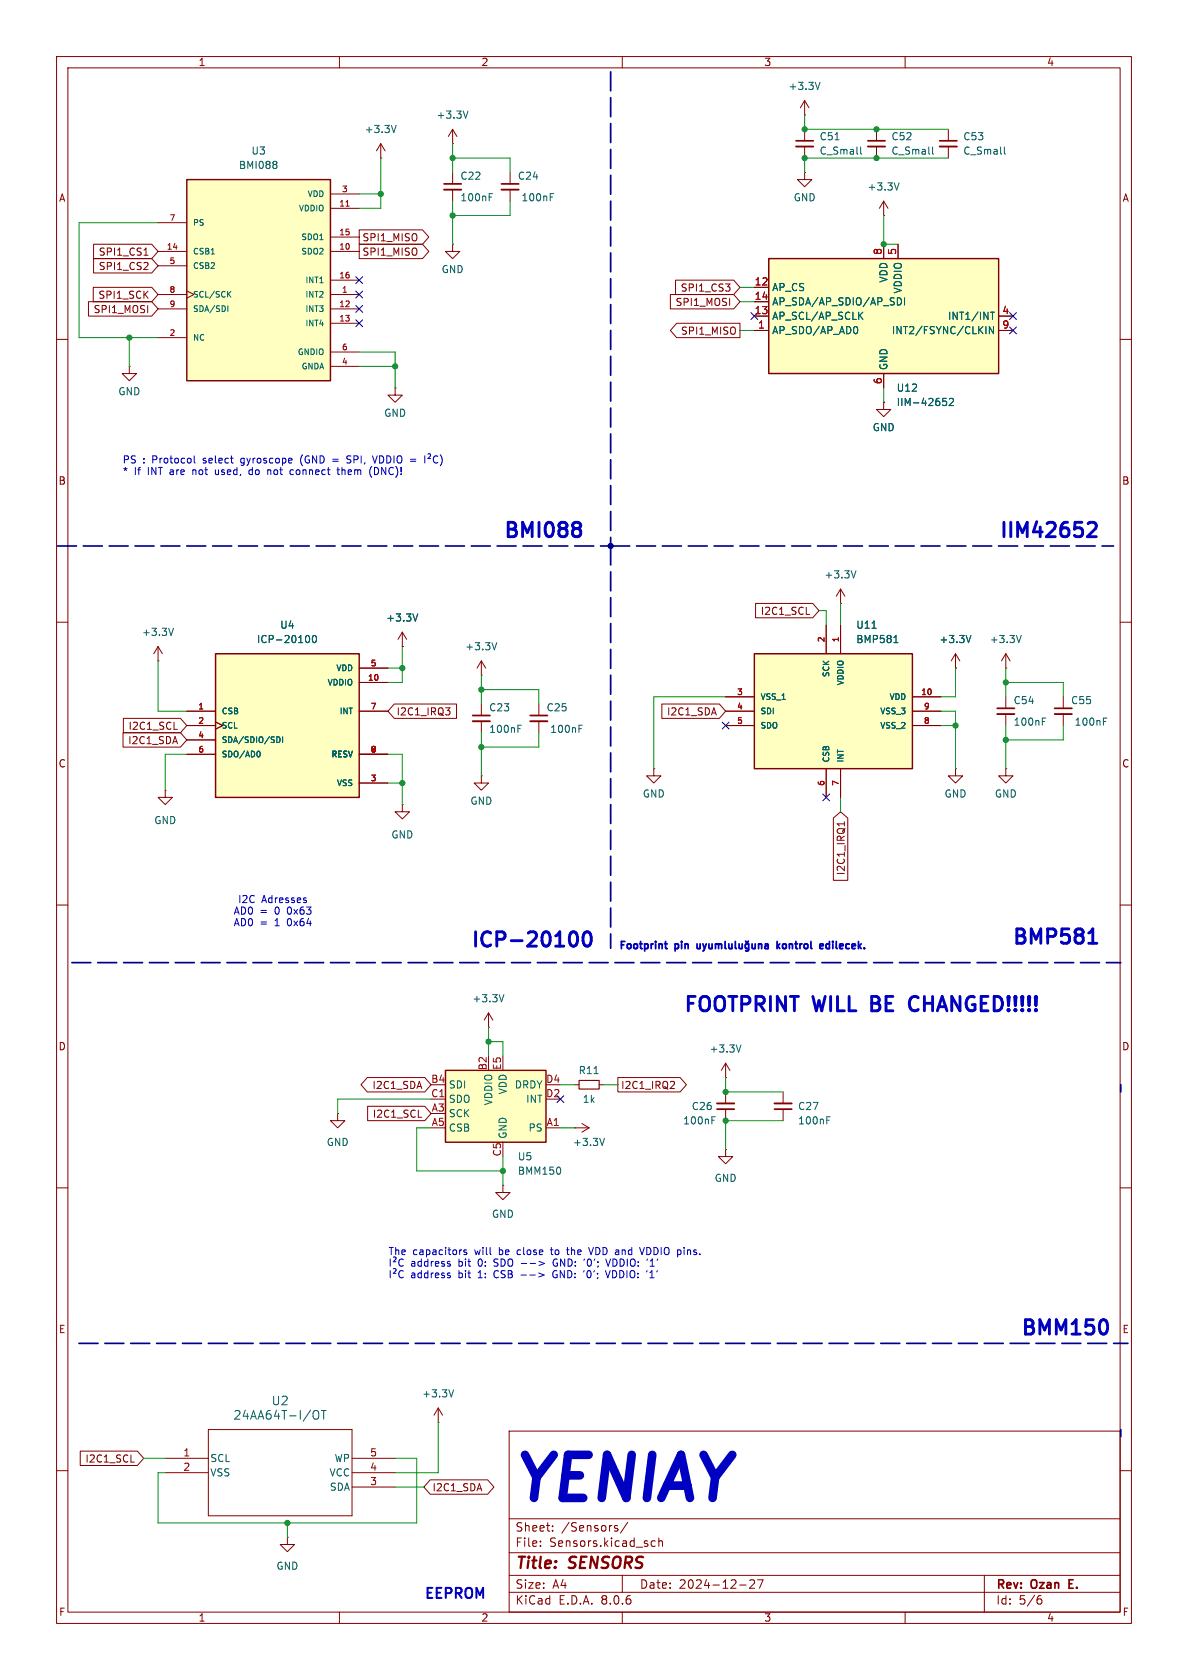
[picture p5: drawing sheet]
<svg xmlns="http://www.w3.org/2000/svg" width="210mm" height="297mm" viewBox="0 0 210 297" stroke-linecap="round" stroke-linejoin="round" font-family="sans-serif">
<g fill="none" stroke="#840000" stroke-width=".18">
<path d="M10 10h190v277h-190zM12 12h186v273h-186zM60 10v2M110 10v2M160 10v2M154.9 22.9v2M154.9 25.9v2M167.6 22.9v2M167.6 25.9v2M10 60h2M198 60h2M156.2 71.1v1.3h1.3l-1.3 1.3-1.3-1.3h1.3"/>
<path d="M156.2 71.1h.1M10 110h2M148.6 106.7h.1M148.6 104.1l-.8 1.3M148.6 104.1v2.6M148.6 104.1l.8 1.3M168.9 118.1h.1M168.9 115.6l-.8 1.2M168.9 115.6v2.5M168.9 115.6l.8 1.2M177.8 118.1h.1M177.8 115.6l-.8 1.2"/>
<path d="M177.8 115.6v2.5M177.8 115.6l.8 1.2M198 110h2M10 160h2M198 160h2M101.6 199.4h.1M101.6 199.4h2.5M102.9 198.6l1.2 .8M104.1 199.4l-1.2 .8M10 210h2M88.9 209.6v1.2h1.3l-1.3 1.3-1.3-1.3h1.3M88.9 209.6h.1"/>
<path d="M198 210h2M10 260h2M77.5 251.5h.1M77.5 248.9l-.8 1.3M77.5 248.9v2.6M77.5 248.9l.7 1.3M90 253h108v32h-108zM198 260h2M90 278.5h108M90 274.5h108M90 268.5h108M95.5 273.2v.2"/>
<path d="M95.5 272.5v.1M110 278.5v3M115.2 273.2l.2 .2 .4-.1M115.8 272.5l-.4-.1-.2 .1M116.5 272.5l.2-.1 .3 .1 .1 .9M116.5 271.9v1.5M132.5 279.4l.6-.1 .2 .1 .1 .3-.9 1.1h.9M133.9 279.3h1l-.6 1.5M174 278.5v6.5M60 285v2M90 281.5h108M110 285v2"/>
<path d="M130.8 280.2h1.1M160 285v2M183.6 282.7h.3l.3 .2-.1 .5-.5 .2M184 282.1l-.4 .1"/>
</g>
<path d="M153.4 24.9h3.1M166.1 24.9h3.1M189 280h.5M189.7 279.3h-.7v1.5h.7" fill="none" stroke="#840000" stroke-width=".3"/>
<path d="M164.8 26v1.1l.2 .2M177.5 26v1.1l.2 .2M151.3 100.9l-.4 1.3M171.6 112.3l-.4 1.3M180.5 112.3l-.4 1.3M106.9 201.2l-.5 1.3M80.2 245.7l-.4 1.3" fill="none" stroke="#006464" stroke-width=".18"/>
<path d="M153.4 25.9h3.1M166.1 25.9h3.1" fill="none" stroke="#840000" stroke-width=".33"/>
<path d="M135.9 45.7h40.6v20.3h-40.6z" fill="#ffffc2"/>
<path d="M135.9 45.7h40.6v20.3h-40.6z" fill="none" stroke="#840000" stroke-width=".25"/>
<g fill="none" stroke="#840000" stroke-width=".18">
<path d="M142.2 17.8v2.5M142.2 17.8l-.7 1.3M142.2 17.8l.8 1.3M67.3 27.9h.1M67.3 25.4l-.8 1.3M67.3 25.4v2.5M67.3 25.4l.8 1.3M80 25.4h.1M80 22.9l-.8 1.2M80 22.9v2.5M80 22.9l.8 1.2M90.2 30.5v2"/>
<path d="M90.2 33.5v2.1M142.2 30.5v1.3h1.3l-1.3 1.2-1.2-1.2h1.2M142.2 30.5h.1M142.2 20.3h.1M142.2 22.9v2M142.2 25.9v2M156.2 38.1h.1M156.2 35.6v2.5M156.2 35.6l-.8 1.2M156.2 35.6l.8 1.2M80 43.2v1.3h1.3l-1.3 1.2-1.3-1.2h1.3M80 43.2h.1"/>
<path d="M133.3 58.4h2.6M133.3 50.8h2.6M133.3 55.9h2.6M133.3 53.3h2.6M156.2 43.2v2.5M158.7 43.2v2.5M176.5 58.4h2.6M176.5 55.9h2.6M22.9 64.8v1.2h1.2l-1.2 1.3-1.3-1.3h1.3M22.9 64.8h.1M69.8 68.6v1.3h1.3l-1.3 1.2-1.2-1.2h1.2M69.8 68.6h.1"/>
<path d="M156.2 66v2.6M168.9 135.9v1.3h1.3l-1.3 1.2-1.3-1.2h1.3M168.9 135.9h.1M177.8 135.9v1.3h1.3l-1.3 1.2-1.3-1.2h1.3M177.8 135.9h.1M177.8 123.2v2M177.8 126.2v2.1M188 123.2v2M188 126.2v2.1M71.1 142.2v1.3h1.3l-1.3 1.3-1.3-1.3h1.3M71.1 142.2h.1M59.7 196.9v1.2h1.3l-1.3 1.3-1.3-1.3h1.3"/>
<path d="M59.7 196.9h.1M101.6 191.8h.8M105.9 191.8h.8M138.4 193v2.1M138.4 196.1v2M128.3 203.2v1.3h1.2l-1.2 1.2-1.3-1.2h1.3M128.3 203.2h.1M29.2 257.8h7.6M36.8 252.7h25.4v15.3h-25.4zM62.2 257.8h7.6M29.2 260.3h7.6M50.8 271.8v1.2h1.3l-1.3 1.3-1.3-1.3h1.3"/>
<path d="M50.8 271.8h.1M62.2 260.3h7.6M62.2 262.9h7.6"/>
</g>
<g fill="none" stroke="#006464" stroke-width=".18">
<path d="M82.7 19.6l-.4 1.3M145 14.5l-.5 1.3M70 22.2l-.4 1.2M97.3 34.8h.4M97.3 34.2h.6M147.6 24.7h.7M152.1 26v1.1l.2 .2M158.9 32.3l-.4 1.3M151.3 57.7a.79 .79 0 0 1 0 1.3M152 55.7l.5 .8M152.5 55.2l-.7 .7M158.6 52.6a.64 .64 0 0 1 .8 .7 .64 .64 0 0 1-.8 .6"/>
<path d="M159.9 52.6v1.3M174.3 57.7v1.3M175.1 55.2h.7M175.4 55.2v1.3M175.6 57.7v1.3l-.7-1.3v1.3M166.7 70.4h.6M166.8 70.9h.3l.2 .3v.4l-.5 .1M167.8 70.6l.5-.2 .3 .4-.8 .9h.8M184.3 127.5h.4M184.3 126.9h.6M195.1 127.5h.4M195.1 126.9h.6"/>
<path d="M105 189.8h.7M146.2 198h.4M146.2 197.4h.6M55.6 249.4a.51 .51 0 0 1 .5 0 .51 .51 0 0 1 .3 .5v.5a.51 .51 0 0 1-.3 .4 .51 .51 0 0 1-.5 0M56.8 249.4h.9M57.2 249.4v1.5"/>
</g>
<path d="M102.4 191h3.5v1.5h-3.5z" fill="none" stroke="#840000" stroke-width=".2"/>
<path d="M88.6 33.5h3.1M140.7 25.9h3.1M176.3 126.2h3M186.4 126.2h3.1M136.9 195.1h3.1" fill="none" stroke="#840000" stroke-width=".33"/>
<path d="M88.6 32.5h3.1M140.7 24.9h3.1M176.3 125.2h3M186.4 125.2h3.1M136.9 196.1h3.1" fill="none" stroke="#840000" stroke-width=".3"/>
<path d="M133.3 115.6h28v20.3h-28z" fill="#ffffc2"/>
<path d="M133.3 115.6h28v20.3h-28z" fill="none" stroke="#840000" stroke-width=".25"/>
<path d="M146 110.5v5.1M148.6 110.5v5.1M128.3 123.2h5M128.3 125.7h5M128.3 128.3h5M146 135.9v5.1M148.6 135.9v5.1M161.3 123.2h5.1M161.3 125.7h5.1M161.3 128.3h5.1" fill="none" stroke="#840000" stroke-width=".18"/>
<path d="M154.2 111.1h.7M158 113.6h.7M158.3 112.5l.1-.2v1.3" fill="none" stroke="#006464" stroke-width=".18"/>
<path d="M78.7 189.2h17.8v12.7h-17.8z" fill="#ffffc2"/>
<path d="M78.7 189.2h17.8v12.7h-17.8z" fill="none" stroke="#840000" stroke-width=".25"/>
<g fill="none" stroke="#840000" stroke-width=".18">
<path d="M80 30.5v2M80 33.5v2.1M115.6 135.9v1.3h1.2l-1.2 1.2-1.3-1.2h1.3M115.6 135.9h.1M86.4 179.1l-.8 1.2M86.4 179.1v2.5M86.4 179.1l.7 1.2M76.2 194.3h2.5M86.4 181.6h.1M96.5 199.4h2.6M128.3 190.5h.1M128.3 188l-.8 1.2"/>
<path d="M128.3 188v2.5M128.3 193v2.1M128.3 196.1v2M128.3 188l.7 1.2"/>
</g>
<path d="M86.5 34.8h.4M86.5 34.2h.6M89.1 175.8l-.4 1.3M125.8 198h.5M125.8 197.4h.6M131 184.7l-.4 1.3M99.1 206.6v.7" fill="none" stroke="#006464" stroke-width=".18"/>
<path d="M78.5 33.5h3M126.7 195.1h3.1" fill="none" stroke="#840000" stroke-width=".33"/>
<path d="M78.5 32.5h3M126.7 196.1h3.1" fill="none" stroke="#840000" stroke-width=".3"/>
<path d="M33 31.8h25.4v35.5h-25.4z" fill="#ffffc2"/>
<path d="M33 31.8h25.4v35.5h-25.4z" fill="none" stroke="#840000" stroke-width=".25"/>
<g fill="none" stroke="#840000" stroke-width=".18">
<path d="M27.9 39.4h5.1M58.4 36.8h5.1M58.4 34.3h5.1M27.9 52.1h5.1M27.9 54.6h5.1M27.9 44.5h5.1M27.9 59.7h5.1M27.9 47h5.1M33 51.4l1.3 .7-1.3 .6M58.4 52.1h5.1M58.4 54.6h5.1M58.4 57.2h5.1"/>
<path d="M58.4 44.5h5.1M58.4 41.9h5.1M58.4 49.5h5.1M58.4 64.8h5.1M58.4 62.2h5.1M27.9 116.8h.1M27.9 114.3l-.7 1.3M27.9 114.3v2.5M27.9 114.3l.8 1.3M71.1 114.3h.1M71.1 111.8l-.7 1.2M71.1 111.8v2.5"/>
<path d="M71.1 111.8l.8 1.2M85.1 119.4h.1M85.1 116.8l-.8 1.3M85.1 116.8v2.6M85.1 116.8l.8 1.3M29.2 139.7v1.3h1.3l-1.3 1.2-1.3-1.2h1.3M29.2 139.7h.1M85.1 137.2v1.2h1.3l-1.3 1.3-1.3-1.3h1.3M85.1 137.2h.1M85.1 124.5v2M85.1 127.5v2M95.2 124.5v2"/>
<path d="M95.2 127.5v2"/>
</g>
<path d="M61.2 36.4h.5" fill="none" stroke="#a90000" stroke-width=".18"/>
<path d="M48.7 28.5l.3 .3-.3 .3 .2 .1 .1 .3-.3 .3M40.3 54.1v1M40.4 52l.4 .5M40.8 51.5l-.6 .6M30.7 111.1l-.5 1.2M73.8 108.5l-.4 1.3M87.8 113.6l-.4 1.3M91.6 128.8h.4M91.6 128.2h.6M102.3 128.8h.5M102.3 128.2h.7" fill="none" stroke="#006464" stroke-width=".18"/>
<path d="M83.6 127.5h3M93.7 127.5h3.1" fill="none" stroke="#840000" stroke-width=".33"/>
<path d="M83.6 126.5h3M93.7 126.5h3.1" fill="none" stroke="#840000" stroke-width=".3"/>
<path d="M38.1 115.6h25.4v25.4h-25.4z" fill="#ffffc2"/>
<path d="M38.1 115.6h25.4v25.4h-25.4z" fill="none" stroke="#840000" stroke-width=".25"/>
<g fill="none" stroke="#840000" stroke-width=".18">
<path d="M15.6 53.3h11.2l1.1 1.3-1.1 1.3h-11.2zM16.5 50.8h10.3l1.1 1.3-1.1 1.2h-10.3zM16.5 43.2h10.3l1.1 1.3-1.1 1.2h-10.3zM16.5 45.7h10.3l1.1 1.3-1.1 1.3h-10.3zM25.4 47.7h.8M25.4 45.1h.8M26.1 46.5v.4M63.5 40.6h11.2l1.1 1.3-1.1 1.3h-11.2zM63.5 43.2h11.2l1.1 1.3-1.1 1.2h-11.2zM118.5 52.1h11.2l1.1 1.2-1.1 1.3h-11.2zM119.4 49.5h10.3l1.1 1.3-1.1 1.3h-10.3zM119.6 57.1h11.2v2.6h-11.2l-1.1-1.3z"/>
<path d="M133.3 58.4h2.6M133.3 50.8h2.6M133.3 55.9h2.6M133.3 53.3h2.6M156.2 43.2v2.5M158.7 43.2v2.5M176.5 58.4h2.6M176.5 55.9h2.6M156.2 71.1h.1M156.2 66v2.6M63.5 118.1h5.1M71.1 114.3h.1"/>
<path d="M133.6 106.7h10.1l1.1 1.3-1.1 1.2h-10.1zM142.5 108.6h.6M146 110.5v5.1M148.6 110.5v5.1M168.9 118.1h.1M21.7 129.5h10.2l1.1 1.3-1.1 1.3h-10.2zM21.8 127h10.1l1.1 1.3-1.1 1.2h-10.1zM30.8 128.9h.6M33 125.7h5.1M33 128.3h5.1M33 130.8h5.1M33 133.4h5.1"/>
<path d="M38.1 127.6l1.3 .7-1.3 .6M63.5 125.7h5.1M63.5 120.7h5.1M63.5 138.4h5.1M63.5 133.4h5.1M69.7 124.5h11v2.5h-11l-1.1-1.3zM78.8 125.1h.7l-.4 .5M79.3 125.6l.2 .3v.3l-.2 .2M117 124.5h10.2l1.1 1.2-1.1 1.3h-10.2zM128.3 125.7h5M128.3 128.3h5M128.3 123.2h5"/>
<path d="M146 135.9v5.1M148.6 135.9v5.1M161.3 125.7h5.1M161.3 128.3h5.1M161.3 123.2h5.1M147.3 144.6l1.3-1.1 1.3 1.1v11h-2.6zM149.3 145.3v.7M149.3 145.6h-1.3l.2 .2M64.9 190.5h10.2l1.1 1.3-1.1 1.2h-10.2l-1.1-1.2zM65 195.6h10.1l1.1 1.3-1.1 1.2h-10.1zM73.9 197.5h.7M109.2 190.5h11l1.1 1.3-1.1 1.2h-11z"/>
<path d="M119 191.2l.2 .2v.3l-.8 .7h.8M14.2 256.5h10.1l1.1 1.3-1.1 1.3h-10.1zM23.1 258.5h.6M76 261.6h10.2l1.1 1.3-1.1 1.3h-10.2l-1.1-1.3z"/>
</g>
<g fill="none" stroke="#006464" stroke-width=".18">
<path d="M151.3 57.7a.79 .79 0 0 1 0 1.3M152 55.7l.5 .8M152.5 55.2l-.7 .7M158.6 52.6a.64 .64 0 0 1 .8 .7 .64 .64 0 0 1-.8 .6M159.9 52.6v1.3M174.3 57.7v1.3M175.1 55.2h.7M175.4 55.2v1.3M175.6 57.7v1.3l-.7-1.3v1.3M166.7 70.4h.6M166.8 70.9h.3l.2 .3v.4l-.5 .1M167.8 70.6l.5-.2 .3 .4-.8 .9h.8"/>
<path d="M54.3 112.3a.68 .68 0 0 1 .4 .7 .68 .68 0 0 1-.4 .6M55.3 112.5l.2-.2a.68 .68 0 0 1 .5 .7 .68 .68 0 0 1-.5 .6l-.2-.1-.1-.4zM73.8 108.5l-.4 1.3M154.2 111.1h.7M158 113.6h.7M158.3 112.5l.1-.2v1.3M171.6 112.3l-.4 1.3M45.7 132.8a.64 .64 0 0 1 0 1M48.9 130.3a.51 .51 0 0 1 .6 .5 .51 .51 0 0 1-.6 .5M50 130.3v1"/>
</g>
<g fill="none" stroke="#0000c2" stroke-width=".18">
<path d="M34.3 80.6v1.1l.2 .2M38.1 83.1v.6l.2 .2M44.1 83.1l-.1 .6 .2 .2h.3M47.8 83.1l.1 .1M51.4 83.8h.5M51.5 83.1h.4M53.3 80.8l-.2 .5 .2 .7M58.8 81.2h1M58.8 81.6h1M59.5 83.1h.5M59.7 82.6v1.1l.3 .2M60.5 82.6v1.3"/>
<path d="M60.6 83.1l-.1 .1M61.3 81.8h.6M62 80.6h-.5l-.2 .2 .1 .3 .5 .2M65.5 84.1l.2 .3M65.8 80.6l.5 1.3 .4-1.3M66.5 82.6h-.3v1.3h.3M75.6 80.3l.3-.1 .2 .2v.2l-.5 .5h.5M77.4 80.7a.6 .6 0 0 0-.8 .4 .6 .6 0 0 0 .5 .8l.3-.2M77.8 80.4a1.46 1.46 0 0 1 0 1.9M54.1 159.2v.3M69 222.6v1.2M69 224.6v1.3"/>
<path d="M69.5 224.3h.3l.2 .1v.3l-.5 .4h.5M70 222.6l-.5 .5h.5M70.7 222.6a.61 .61 0 0 0-.2 .8 .61 .61 0 0 0 .8 .3M71.3 224.7a.6 .6 0 0 0-.9 .5 .6 .6 0 0 0 .6 .7l.3-.1M79.3 223.4l.3 .1v.2l-.2 .1h-.2M79.3 225.5h.3v.2l-.2 .2h-.2M79.3 225l.3 .1M81.5 221h.1M82.5 221h-.3l-.2 .1v.2l.5 .1v.3h-.5M92.1 225.4h1M93.7 225.4h.9M95.2 225l1 .4-1 .4"/>
<path d="M95.3 223l1 .4-1 .3M97.3 221h.5M97.5 220.5v1.2M98 222.6a.72 .72 0 0 0 .2 1.2M98.1 224.6a.68 .68 0 0 0-.4 .7 .68 .68 0 0 0 .4 .6M100.1 221h.5M100.3 220.5v1.1l.3 .2M104.1 220.5l.4 1.3 .4-1.3M107 224.6l.4 1.3 .5-1.3M107.1 222.6l.4 1.2 .4-1.2M113.9 220.5l-.4 1.3M114.9 225.9h.7"/>
<path d="M114.9 225l.3-.4v1.3M114.9 223.8h.8M115.3 222.6v1.2M116.2 224.6l-.1 .3M116.3 222.6l-.1 .2"/>
</g>
<path d="M102.2 92.3a.55 .55 0 0 1 .5 .6 .55 .55 0 0 1-.5 .5l.5 .5v.5l-.5 .5M192.3 92.6l.4-.3h.6a.69 .69 0 0 1 .4 1.1l-1.5 1.5h1.6M100.9 165a.61 .61 0 0 1 .6-.3 .61 .61 0 0 1 .5 .5 1.49 1.49 0 0 1-.5 2.1h-.3l-.3-.3M103.4 164.8a.6 .6 0 0 1 1 .4 1.49 1.49 0 0 1-.5 2.1 .65 .65 0 0 1-.7-.5 1.98 1.98 0 0 1 .2-2zM161 178.3l.2 .3 .6 .1M161.8 176.2l-.6 .1-.2 .2M192.5 166.8h1.4" fill="none" stroke="#0000c2" stroke-width=".51"/>
<g fill="none" stroke="#0000c2" stroke-width=".32">
<path d="M117.5 166.9h.5M117.7 166.4v1.1l.3 .2M123.2 166.9l.1 .7 .3 .1 .2-.1M123.8 166.9v.8M124.2 166.9l.3 .8M124.5 167.7l-.3 .4M124.8 166.9l-.3 .8M125.3 166.9l.1 .7 .3 .1 .2-.1M125.9 166.9v.8M126.5 167l.3-.1 .2 .1M126.5 166.9v.8M127 167l.2-.1h.3l.1 .8"/>
<path d="M127 167v.7M128.2 166.4v1.1l.2 .2M128.8 166.9l.1 .7 .3 .1 .2-.1M129.4 166.9v.8M130 166.4v1.1l.2 .2M130.7 166.9v.7l.3 .1 .2-.1M131.2 166.9v.8M131.8 166.4l.2 .2 .3-.2M132.3 166.9h-.3l-.3 .2 .2 .5h.4M132.3 166.9v1l-.2 .2h-.3M133 166.9v.7l.3 .1 .2-.1M133.5 166.9v.8"/>
<path d="M134.1 167l.2-.1h.3v.8M134.1 166.9v.8M135.2 166.9h.5l.1 .8M135.8 167.2h-.4l-.2 .2 .2 .3 .4-.1M137.4 166.4v1.3M137.5 167.2l.3 .5M137.8 166.9l-.4 .4M145.1 166.9h.4v.3l-.6 .1M145.5 167.6l-.4 .1M146.6 166.9h-.3l-.3 .2 .1 .5h.5"/>
</g>
<path d="M107.9 12.7v83.8M10.2 96.5h97.7M107.9 96.5v71.1M107.9 96.5h88.9M12.7 170.2h185.4M14 237.5h185.4" fill="none" stroke="#000084" stroke-width=".3" stroke-dasharray="3.4 1.2"/>
<path d="M198.1 191.8v1.2M198.1 252.7v1.3" fill="none" stroke="#000084" stroke-width=".3"/>
<g fill="none" stroke="#009600" stroke-width=".18">
<path d="M27.9 39.4h-13.9v20.3h13.9M63.5 34.3h3.8M67.3 27.9v8.9h-3.8M80 25.4v5.1M80 35.6v7.6M80 27.9h10.2v2.6M90.2 35.6v2.5h-10.2M142.2 20.3v2.6h25.4M156.2 38.1v5.1h2.5M167.6 27.9h-25.4v2.6M22.9 59.7v5.1M130.8 50.8h2.5"/>
<path d="M130.8 58.4h2.5M130.8 53.3h2.5M63.5 64.8h6.3M63.5 62.2h6.3v6.4M156.2 68.6v2.5M27.9 116.8v8.9h5.1M68.6 118.1h2.5M71.1 114.3v6.4h-2.5M85.1 119.4v5.1M144.8 108h1.2v2.5M148.6 106.7v3.8M168.9 118.1v5.1h-2.5"/>
<path d="M177.8 118.1v5.1M33 133.4h-3.8v6.3M68.6 133.4h2.5v8.8M68.6 138.4h2.5M85.1 129.5v7.7M85.1 121.9h10.1v2.6M95.2 129.5v2.6h-10.1M128.3 123.2h-12.7v12.7M166.4 125.7h2.5v10.2M166.4 128.3h2.5M177.8 128.3v7.6M177.8 120.7h10.2v2.5"/>
<path d="M188 128.3v2.5h-10.2M148.6 141v2.5M76.2 199.4h-2.5v7.6h15.2M76.2 194.3h-16.5v2.6M86.4 184.2h2.5v2.5M86.4 181.6v5.1M99.1 199.4h2.5M99.1 191.8h2.5M106.7 191.8h2.5M128.3 190.5v2.5h10.1M138.4 198.1h-10.1v5.1M88.9 204.5v5.1"/>
<path d="M25.4 257.8h3.8M69.8 257.8h3.9v11.4h-45.8v-8.9h1.3M77.5 251.5v8.8h-7.7M50.8 269.2v2.6M69.8 262.9h5.1"/>
</g>
<g fill="none" stroke="#000084" stroke-width=".18">
<path d="M62.9 48.9l1.2 1.2M62.9 51.5l1.2 1.2M62.9 56.5l1.2 1.3M62.9 54l1.2 1.2M64.1 48.9l-1.2 1.2M64.1 51.5l-1.2 1.2M64.1 56.5l-1.2 1.3M64.1 54l-1.2 1.2M132.7 55.3l1.3 1.2M134 55.3l-1.3 1.2M178.5 57.8l1.2 1.2M178.5 55.3l1.2 1.2"/>
<path d="M179.7 57.8l-1.2 1.2M179.7 55.3l-1.2 1.2M127.7 127.7l1.2 1.2M128.9 127.7l-1.2 1.2M145.4 140.4l1.3 1.2M146.7 140.4l-1.3 1.2M98.5 193.7l1.2 1.2M99.7 193.7l-1.2 1.2"/>
</g>
<g fill="#009600" stroke="#009600" stroke-width=".18">
<circle cx="154.9" cy="27.9" r=".46"/>
<circle cx="154.9" cy="22.9" r=".46"/>
<circle cx="156.2" cy="43.2" r=".46"/>
<circle cx="142.2" cy="22.9" r=".46"/>
<circle cx="142.2" cy="27.9" r=".46"/>
<circle cx="71.1" cy="138.4" r=".46"/>
<circle cx="85.1" cy="121.9" r=".46"/>
<circle cx="71.1" cy="118.1" r=".46"/>
<circle cx="85.1" cy="132.1" r=".46"/>
<circle cx="86.4" cy="184.2" r=".46"/>
<circle cx="88.9" cy="207" r=".46"/>
<circle cx="128.3" cy="198.1" r=".46"/>
<circle cx="128.3" cy="193" r=".46"/>
<circle cx="80" cy="27.9" r=".46"/>
<circle cx="69.8" cy="64.8" r=".46"/>
<circle cx="67.3" cy="34.3" r=".46"/>
<circle cx="80" cy="38.1" r=".46"/>
<circle cx="50.8" cy="269.2" r=".46"/>
<circle cx="177.8" cy="130.8" r=".46"/>
<circle cx="168.9" cy="128.3" r=".46"/>
<circle cx="177.8" cy="120.7" r=".46"/>
<circle cx="22.9" cy="59.7" r=".46"/>
</g>
<circle cx="107.9" cy="96.5" r=".46" fill="#000084" stroke="#000084" stroke-width=".18"/>
<text font-size="10.6" fill="#0000c2" x="90.2" y="267.5">YENIAY</text>
<g font-size="3.5" fill="#0000c2">
<text x="88.9" y="95.8">BMI088</text>
<text x="176.5" y="95.8">IIM42652</text>
<text x="178.8" y="167.6">BMP581</text>
<text x="83" y="168.2">ICP-20100</text>
<text x="120.6" y="179.6">FOOTPRINT</text>
<text x="143.8" y="179.6">WILL</text>
<text x="155" y="179.6">BE</text>
<text x="162.8" y="179.6">CHANGED!!!!!</text>
<text x="180.3" y="236.7">BMM150</text>
</g>
<g font-size="2.8" fill="#840000">
<text x="91" y="277.9">Title:</text>
<text x="100.7" y="277.9">SENSORS</text>
</g>
<text font-size="2.5" fill="#0000c2" x="74.9" y="283.1">EEPROM</text>
<g font-size="2.1" fill="#006464">
<text x="41.2" y="251.2">24AA64T-I/OT</text>
<text x="47.9" y="248.6">U2</text>
</g>
<g font-size="2.1" fill="#840000">
<text x="91" y="273.7">File:</text>
<text x="91" y="271">Sheet:</text>
<text x="97.1" y="273.7">Sensors.kicad_sch</text>
<text x="99.2" y="271">/Sensors/</text>
<text x="91" y="281.1">Size:</text>
<text x="97.7" y="281.1">A4</text>
<text x="113" y="281.1">Date:</text>
<text x="120" y="281.1">2024-12-27</text>
<text x="176" y="281.3">Rev:</text>
<text x="182.4" y="281.3">Ozan</text>
<text x="189.6" y="281.3">E.</text>
<text x="91" y="283.9">KiCad</text>
<text x="98.7" y="283.9">E.D.A.</text>
<text x="106.3" y="283.9">8.0.6</text>
<text x="176" y="283.9">Id:</text>
<text x="180.1" y="283.9">5/6</text>
</g>
<g font-size="1.8" fill="#840000">
<text x="35" y="11.9">1</text>
<text x="85" y="11.9">2</text>
<text x="135" y="11.9">3</text>
<text x="185" y="11.9">4</text>
<text x="10.3" y="35.9">A</text>
<text x="198.4" y="35.9">A</text>
<text x="17.4" y="45.4">SPI1_CS1</text>
<text x="17.4" y="47.9">SPI1_CS2</text>
<text x="64" y="42.9">SPI1_MISO</text>
<text x="64" y="45.4">SPI1_MISO</text>
<text x="17.3" y="53">SPI1_SCK</text>
<text x="120.2" y="51.8">SPI1_CS3</text>
<text x="16.5" y="55.6">SPI1_MOSI</text>
<text x="119.3" y="54.3">SPI1_MOSI</text>
<text x="120.3" y="59.4">SPI1_MISO</text>
<text x="10.3" y="85.9">B</text>
<text x="198.3" y="85.9">B</text>
<text x="134.4" y="108.9">I2C1_SCL</text>
<text x="22.6" y="131.8">I2C1_SDA</text>
<text x="22.6" y="129.2">I2C1_SCL</text>
<text x="70" y="126.7">I2C1_IRQ3</text>
<text x="117.8" y="126.7">I2C1_SDA</text>
<text x="10.3" y="135.9">C</text>
<text x="198.3" y="135.9">C</text>
<text x="149.5" y="154.8" transform="rotate(-90 149.5 154.8)">I2C1_IRQ1</text>
<text x="10.3" y="185.9">D</text>
<text x="198.3" y="185.9">D</text>
<text x="65.7" y="192.7">I2C1_SDA</text>
<text x="65.8" y="197.8">I2C1_SCL</text>
<text x="109.7" y="192.7">I2C1_IRQ2</text>
<text x="10.3" y="235.9">E</text>
<text x="198.3" y="235.9">E</text>
<text x="15" y="258.8">I2C1_SCL</text>
<text x="76.4" y="263.8">I2C1_SDA</text>
<text x="10.3" y="285.9">F</text>
<text x="35" y="286.9">1</text>
<text x="85" y="286.9">2</text>
<text x="135" y="286.9">3</text>
<text x="185" y="286.9">4</text>
<text x="198.4" y="285.9">F</text>
</g>
<g font-size="1.8" fill="#006464">
<text x="139.3" y="16.1">+3.3V</text>
<text x="64.4" y="23.7">+3.3V</text>
<text x="77.1" y="21.2">+3.3V</text>
<text x="44.3" y="27.5">U3</text>
<text x="144.8" y="25">C51</text>
<text x="144.8" y="27.5">C_Small</text>
<text x="157.5" y="25">C52</text>
<text x="157.5" y="27.5">C_Small</text>
<text x="170.2" y="25">C53</text>
<text x="170.2" y="27.5">C_Small</text>
<text x="42.1" y="30.1">BMI088</text>
<text x="81.3" y="35.8">100nF</text>
<text x="81.3" y="32">C22</text>
<text x="91.4" y="32">C24</text>
<text x="92.1" y="35.8">100nF</text>
<text x="140.2" y="35.8">GND</text>
<text x="153.3" y="33.9">+3.3V</text>
<text x="78" y="48.5">GND</text>
<text x="136.4" y="51.7">AP_CS</text>
<text x="157.1" y="50.1" transform="rotate(-90 157.1 50.1)">VDD</text>
<text x="159.6" y="52" transform="rotate(-90 159.6 52)">VDDIO</text>
<text x="136.4" y="59.3">AP_SDO/AP_AD0</text>
<text x="136.4" y="56.7">AP_SCL/AP_SCLK</text>
<text x="136.4" y="54.2">AP_SDA/AP_SDIO/AP_SDI</text>
<text x="157.6" y="59.3">INT2/FSYNC/CLKIN</text>
<text x="167.5" y="56.7">INT1/INT</text>
<text x="157.1" y="65.5" transform="rotate(-90 157.1 65.5)">GND</text>
<text x="20.8" y="70.1">GND</text>
<text x="158.4" y="69.4">U12</text>
<text x="158.4" y="72">IIM-42652</text>
<text x="67.8" y="73.9">GND</text>
<text x="154.2" y="76.4">GND</text>
<text x="145.6" y="102.5">+3.3V</text>
<text x="25" y="112.6">+3.3V</text>
<text x="45.3" y="113.9">ICP-20100</text>
<text x="49.4" y="111.4">U4</text>
<text x="68.2" y="110.1">+3.3V</text>
<text x="151.3" y="111.4">U11</text>
<text x="151.3" y="113.9">BMP581</text>
<text x="166" y="113.9">+3.3V</text>
<text x="174.9" y="113.9">+3.3V</text>
<text x="82.1" y="115.2">+3.3V</text>
<text x="86.4" y="126">C23</text>
<text x="96.5" y="126">C25</text>
<text x="179.1" y="124.7">C54</text>
<text x="189.2" y="124.7">C55</text>
<text x="86.4" y="129.8">100nF</text>
<text x="97.2" y="129.8">100nF</text>
<text x="179.1" y="128.5">100nF</text>
<text x="189.9" y="128.5">100nF</text>
<text x="83.1" y="142.5">GND</text>
<text x="113.5" y="141.2">GND</text>
<text x="166.9" y="141.2">GND</text>
<text x="175.8" y="141.2">GND</text>
<text x="27.2" y="145.9">GND</text>
<text x="69.1" y="148.4">GND</text>
<text x="83.4" y="177.4">+3.3V</text>
<text x="102.2" y="190.1">R11</text>
<text x="125.3" y="186.3">+3.3V</text>
<text x="79.2" y="197.7">SCK</text>
<text x="79.2" y="192.6">SDI</text>
<text x="79.2" y="195.2">SDO</text>
<text x="87.2" y="195.5" transform="rotate(-90 87.2 195.5)">VDDIO</text>
<text x="89.8" y="193.6" transform="rotate(-90 89.8 193.6)">VDD</text>
<text x="90.9" y="192.6">DRDY</text>
<text x="92.9" y="195.2">INT</text>
<text x="102.9" y="195.2">1k</text>
<text x="122.2" y="196.4">C26</text>
<text x="141" y="196.4">C27</text>
<text x="57.7" y="202.8">GND</text>
<text x="79.2" y="200.3">CSB</text>
<text x="89.8" y="201.4" transform="rotate(-90 89.8 201.4)">GND</text>
<text x="93.3" y="200.3">PS</text>
<text x="101.2" y="202.8">+3.3V</text>
<text x="120.7" y="199">100nF</text>
<text x="141" y="199">100nF</text>
<text x="91.4" y="207.9">BMM150</text>
<text x="91.4" y="205.3">U5</text>
<text x="126.2" y="209.1">GND</text>
<text x="86.9" y="215.5">GND</text>
<text x="74.5" y="247.2">+3.3V</text>
<text x="37.1" y="258.7">SCL</text>
<text x="37.1" y="261.2">VSS</text>
<text x="58.1" y="261.2">VCC</text>
<text x="58.2" y="263.8">SDA</text>
<text x="59.1" y="258.7">WP</text>
<text x="48.8" y="277.7">GND</text>
</g>
<g font-size="1.8" fill="#a90000">
<text x="156" y="45.2" transform="rotate(-90 156 45.2)">8</text>
<text x="158.5" y="45.2" transform="rotate(-90 158.5 45.2)">5</text>
<text x="133.3" y="50.5">12</text>
<text x="133.3" y="53.1">14</text>
<text x="133.3" y="55.6">13</text>
<text x="133.9" y="58.2">1</text>
<text x="177.1" y="55.6">4</text>
<text x="177.1" y="58.2">9</text>
<text x="156" y="68" transform="rotate(-90 156 68)">6</text>
<text x="76.1" y="191.5">B4</text>
<text x="86.1" y="189.3" transform="rotate(-90 86.1 189.3)">B2</text>
<text x="88.6" y="189.2" transform="rotate(-90 88.6 189.2)">E5</text>
<text x="96.4" y="191.5">D4</text>
<text x="76.1" y="194.1">C1</text>
<text x="76.2" y="196.6">A3</text>
<text x="96.4" y="194.1">D2</text>
<text x="76.2" y="199.1">A5</text>
<text x="96.5" y="199.1">A1</text>
<text x="88.6" y="204.5" transform="rotate(-90 88.6 204.5)">C5</text>
<text x="32.3" y="257.6">1</text>
<text x="65.3" y="257.6">5</text>
<text x="32.3" y="260.1">2</text>
<text x="65.3" y="262.6">3</text>
<text x="65.3" y="260.1">4</text>
</g>
<g font-size="1.8" fill="#0000c2">
<text x="21.6" y="82.1">PS</text>
<text x="25.2" y="82.1">:</text>
<text x="27" y="82.1">Protocol</text>
<text x="36.2" y="82.1">select</text>
<text x="43" y="82.1">gyroscope</text>
<text x="53.8" y="82.1">(GND</text>
<text x="62.4" y="82.1">SPI,</text>
<text x="67.2" y="82.1">VDDIO =</text>
<text x="21.6" y="84.2">*</text>
<text x="23.7" y="84.2">If</text>
<text x="26.2" y="84.2">INT are</text>
<text x="34.5" y="84.2">not</text>
<text x="38.7" y="84.2">used,</text>
<text x="44.9" y="84.2">do</text>
<text x="48.4" y="84.2">not</text>
<text x="52.5" y="84.2">connect</text>
<text x="61.2" y="84.2">them</text>
<text x="67" y="84.2">(DNC)!</text>
<text x="41.2" y="161.9">AD0</text>
<text x="42" y="159.9">I2C</text>
<text x="45.9" y="161.9">=</text>
<text x="46.2" y="159.9">Adresses</text>
<text x="48.7" y="161.9">0</text>
<text x="51.1" y="161.9">0x63</text>
<text x="41.2" y="163.9">AD0</text>
<text x="45.9" y="163.9">=</text>
<text x="48.7" y="163.9">1</text>
<text x="51.1" y="163.9">0x64</text>
<text x="109.2" y="168.2">Footprint</text>
<text x="119.4" y="168.2">pin</text>
<text x="138.8" y="168.2">ko trol</text>
<text x="147.1" y="168.2">edilecek.</text>
<text x="68.6" y="222.1">The</text>
<text x="72.6" y="224.1">address</text>
<text x="72.6" y="226.2">address</text>
<text x="73" y="222.1">capacitors</text>
<text x="81.1" y="224.1">bit</text>
<text x="81.1" y="226.2">bit</text>
<text x="84" y="222.1">will</text>
<text x="84.8" y="224.1">0:</text>
<text x="84.8" y="226.2">1:</text>
<text x="87.8" y="224.1">SDO --&gt;</text>
<text x="87.8" y="226.2">CSB</text>
<text x="88.5" y="222.1">be</text>
<text x="91.9" y="222.1">close</text>
<text x="98.1" y="222.1">to</text>
<text x="98.6" y="226.2">GND: '0';</text>
<text x="98.6" y="224.1">GND: '0';</text>
<text x="101.1" y="222.1">the</text>
<text x="105.3" y="222.1">VDD and</text>
<text x="108.4" y="226.2">VDDIO:</text>
<text x="108.5" y="224.1">VDDIO:</text>
<text x="114.7" y="222.1">VDDIO pins.</text>
</g>
<g font-size="1.4" fill="#006464">
<text x="54.2" y="35">VDD</text>
<text x="34" y="40.1">PS</text>
<text x="52.7" y="37.6">VDDIO</text>
<text x="34" y="45.2">CSB1</text>
<text x="34" y="47.7">CSB2</text>
<text x="53.1" y="42.6">SDO1</text>
<text x="53.1" y="45.2">SDO2</text>
<text x="34" y="52.8">SCL/SCK</text>
<text x="53.9" y="52.8">INT2</text>
<text x="53.9" y="50.3">INT1</text>
<text x="34" y="55.3">SDA/SDI</text>
<text x="53.9" y="55.3">INT3</text>
<text x="53.9" y="57.9">INT4</text>
<text x="34" y="60.4">NC</text>
<text x="52.5" y="63">GNDIO</text>
<text x="53.2" y="65.5">GNDA</text>
<text x="59.3" y="118.8">VDD</text>
<text x="146.8" y="119.8" transform="rotate(-90 146.8 119.8)">SCK</text>
<text x="57.8" y="121.4">VDDIO</text>
<text x="134.4" y="123.9">VSS_1</text>
<text x="149.3" y="121.3" transform="rotate(-90 149.3 121.3)">VDDIO</text>
<text x="157.1" y="123.9">VDD</text>
<text x="39.1" y="126.5">CSB</text>
<text x="39.1" y="129">SCL</text>
<text x="39.1" y="131.5">SDA/SDIO/SDI</text>
<text x="59.9" y="126.5">INT</text>
<text x="134.4" y="126.5">SDI</text>
<text x="134.4" y="129">SDO</text>
<text x="155.5" y="129">VSS_2</text>
<text x="155.5" y="126.5">VSS_3</text>
<text x="39.1" y="134.1">SDO/AD0</text>
<text x="58.5" y="134.1">RESV</text>
<text x="146.8" y="134.9" transform="rotate(-90 146.8 134.9)">CSB</text>
<text x="149.3" y="134.9" transform="rotate(-90 149.3 134.9)">INT</text>
<text x="59.4" y="139.2">VSS</text>
</g>
<g font-size="1.4" fill="#a90000">
<text x="60.3" y="34">3</text>
<text x="29.9" y="39.1">7</text>
<text x="59.9" y="36.6">11</text>
<text x="59.9" y="41.7">15</text>
<text x="29.4" y="44.2">14</text>
<text x="29.9" y="46.7">5</text>
<text x="59.9" y="44.2">10</text>
<text x="29.9" y="51.8">8</text>
<text x="59.9" y="49.3">16</text>
<text x="60.3" y="51.8">1</text>
<text x="29.9" y="59.4">2</text>
<text x="29.9" y="54.4">9</text>
<text x="59.9" y="54.4">12</text>
<text x="59.9" y="56.9">13</text>
<text x="60.3" y="64.5">4</text>
<text x="60.3" y="62">6</text>
<text x="145.8" y="113.6" transform="rotate(-90 145.8 113.6)">2</text>
<text x="148.3" y="113.6" transform="rotate(-90 148.3 113.6)">1</text>
<text x="65.4" y="117.9">5</text>
<text x="34.9" y="125.5">1</text>
<text x="64.9" y="120.4">10</text>
<text x="65.4" y="125.5">7</text>
<text x="130.2" y="125.5">4</text>
<text x="130.2" y="122.9">3</text>
<text x="162.7" y="122.9">10</text>
<text x="163.2" y="125.5">9</text>
<text x="34.9" y="128">2</text>
<text x="34.9" y="130.6">4</text>
<text x="130.2" y="128">5</text>
<text x="163.2" y="128">8</text>
<text x="34.9" y="133.1">6</text>
<text x="65.4" y="133.1">9</text>
<text x="65.4" y="138.2">3</text>
<text x="145.8" y="139" transform="rotate(-90 145.8 139)">6</text>
<text x="148.3" y="139" transform="rotate(-90 148.3 139)">7</text>
</g>
</svg>
